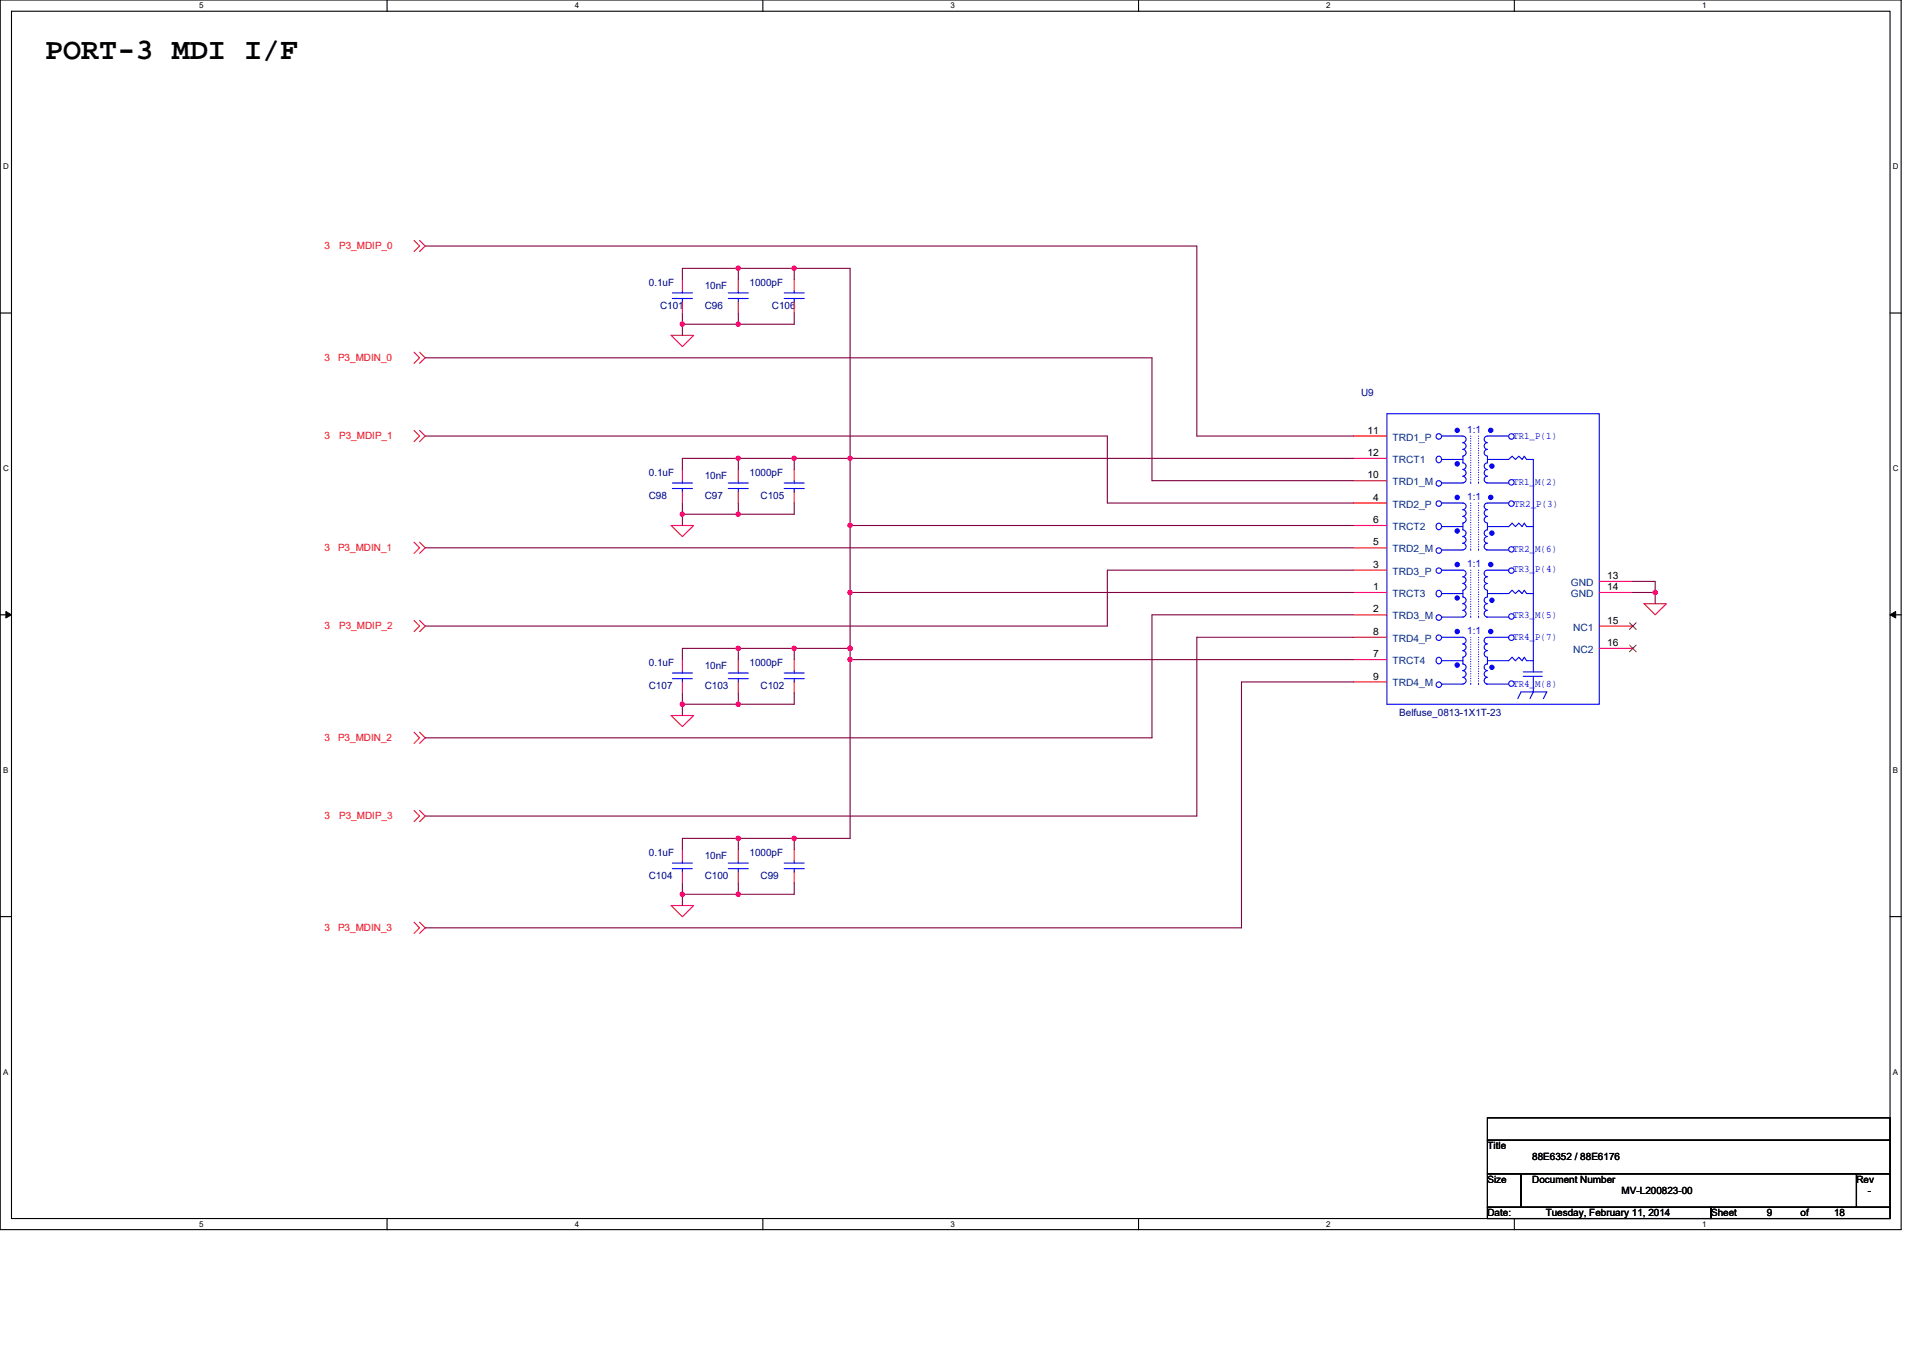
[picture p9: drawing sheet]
<svg xmlns="http://www.w3.org/2000/svg" width="297mm" height="210mm" viewBox="0 0 297 210" stroke-linecap="round" stroke-linejoin="round" font-family="sans-serif">
<path d="M0 0h293.7v190h-293.7zM1.8 1.7h290.1v186.6h-290.1z" fill="none" stroke="#000" stroke-width=".17"/>
<g fill="#fff">
<path d="M30.8 .2h.6v1.4h-.6z"/>
<path d="M30.8 188.5h.6v1.3h-.6z"/>
</g>
<path d="M59.8 0v1.7M59.8 188.3v1.7" fill="none" stroke="#000" stroke-width=".17"/>
<g fill="#fff">
<path d="M88.8 .2h.6v1.4h-.6z"/>
<path d="M88.8 188.5h.6v1.3h-.6z"/>
</g>
<path d="M117.8 0v1.7M117.8 188.3v1.7" fill="none" stroke="#000" stroke-width=".17"/>
<g fill="#fff">
<path d="M146.8 .2h.7v1.4h-.7z"/>
<path d="M146.8 188.5h.7v1.3h-.7z"/>
</g>
<path d="M175.9 0v1.7M175.9 188.3v1.7" fill="none" stroke="#000" stroke-width=".17"/>
<g fill="#fff">
<path d="M204.9 .2h.6v1.4h-.6z"/>
<path d="M204.9 188.5h.6v1.3h-.6z"/>
</g>
<path d="M233.9 0v1.7M233.9 188.3v1.7" fill="none" stroke="#000" stroke-width=".17"/>
<g fill="#fff">
<path d="M262.9 .2h.7v1.4h-.7z"/>
<path d="M262.9 188.5h.7v1.3h-.7z"/>
<path d="M.5 25h.8v1.4h-.8z"/>
<path d="M292.4 25h.8v1.4h-.8z"/>
<path d="M.5 71.7h.8v1.3h-.8z"/>
<path d="M292.4 71.7h.8v1.3h-.8z"/>
</g>
<path d="M0 48.4h1.8M291.9 48.4h1.8" fill="none" stroke="#000" stroke-width=".17"/>
<g fill="#fff">
<path d="M.5 118.3h.8v1.4h-.8z"/>
<path d="M292.4 118.3h.8v1.4h-.8z"/>
</g>
<path d="M0 95h1.8M291.9 95h1.8" fill="none" stroke="#000" stroke-width=".17"/>
<path d="M.9 94.5l.9 .5-.9 .5zM291.9 95l.9-.5v1z" fill="#000" stroke="#000" stroke-width=".15"/>
<g fill="#fff">
<path d="M.5 164.9h.8v1.4h-.8z"/>
<path d="M292.4 164.9h.8v1.4h-.8z"/>
</g>
<path d="M0 141.6h1.8M291.9 141.6h1.8M229.8 172.7h62.1v3.5h-62.1zM229.8 176.2h62.1v5.2h-62.1zM229.8 181.4h5.1v5.1h-5.1zM229.8 186.5h34.5v1.8h-34.5zM234.9 181.4h51.9v5.1h-51.9zM264.3 186.5h27.6v1.8h-27.6zM286.8 181.4h5.1v5.1h-5.1z" fill="none" stroke="#000" stroke-width=".17"/>
<g fill="none" stroke="#f00" stroke-width=".17">
<path d="M64 37.1l.8 .9-.8 .9M64.8 37.1l.9 .9-.9 .9M64 54.4l.8 .9-.8 .8M64.8 54.4l.9 .9-.9 .8M103.7 51.8h3.4l-1.7 1.8zM105.4 43.2v1.7M105.4 46.7v1.7M114 43.2v1.7M114 46.7v1.7M122.7 43.2v1.7M122.7 46.7v1.7M64 66.5l.8 .9-.8 .8"/>
<path d="M64.8 66.5l.9 .9-.9 .8M105.4 72.6v1.7M105.4 76v1.7M114 72.6v1.7M114 76v1.7M122.7 72.6v1.7M122.7 76v1.7M209 67.4h5.2M209 70.8h5.2M209 74.3h5.2M209 77.7h5.2M64 95.9l.8 .8-.8 .9"/>
<path d="M64 83.8l.8 .8-.8 .9M64.8 95.9l.9 .8-.9 .9M64.8 83.8l.9 .8-.9 .9M103.7 81.2h3.4l-1.7 1.7zM209 81.2h5.2M209 84.6h5.2M209 88.1h5.2M209 91.5h5.2M209 95h5.2M209 98.5h5.2M247 91.5h5.2M247 89.8h5.2"/>
<path d="M247 96.7h5.2M254 93.3h3.4l-1.7 1.7zM64 113.1l.8 .9-.8 .9M64.8 113.1l.9 .9-.9 .9M103.7 110.6h3.4l-1.7 1.7zM105.4 101.9v1.7M105.4 105.4v1.7M114 101.9v1.7M114 105.4v1.7M122.7 101.9v1.7M122.7 105.4v1.7M209 101.9h5.2"/>
<path d="M209 105.4h5.2M247 100.2h5.2M64 125.2l.8 .9-.8 .9M64.8 125.2l.9 .9-.9 .9M103.7 139.9h3.4l-1.7 1.7zM105.4 131.3v1.7M105.4 134.7v1.8M114 131.3v1.7M114 134.7v1.8M122.7 131.3v1.7M122.7 134.7v1.8M64 142.5l.8 .9-.8 .8"/>
<path d="M64.8 142.5l.9 .9-.9 .8"/>
</g>
<g fill="none" stroke="#00f" stroke-width=".17">
<path d="M103.9 46.1h3.1M103.9 45.3h3.1M105.4 44.9v.4M105.4 46.1v.6M112.5 46.1h3.1M112.5 45.3h3.1M114 44.9v.4M114 46.1v.6M121.1 46.1h3.1M121.1 45.3h3.1M122.7 44.9v.4M122.7 46.1v.6"/>
<path d="M103.9 75.5h3.1M103.9 74.6h3.1M105.4 74.3v.3M105.4 75.5v.5M112.5 75.5h3.1M112.5 74.6h3.1M114 74.3v.3M114 75.5v.5M121.1 75.5h3.1M121.1 74.6h3.1M122.7 74.3v.3M122.7 75.5v.5"/>
<path d="M214.2 63.9h32.8v44.9h-32.8zM222 70.6a.47 .47 0 0 1 .7 .4 .47 .47 0 0 1-.7 .4 .58 .58 0 0 1 0-.8zM222.7 67.4h3.3M222.7 71h3.3M222.7 74.6h3.3M222.7 77.7h3.3M226 67.4a.51 .51 0 0 1 .5 .5 .51 .51 0 0 1-.5 .5M226 68.4a.51 .51 0 0 1 .5 .5 .51 .51 0 0 1-.5 .5 .52 .52 0 0 1 .5 .5 .52 .52 0 0 1-.5 .6M226 72.6a.51 .51 0 0 1 .5 .5 .51 .51 0 0 1-.5 .5M226 71.5a.51 .51 0 0 1 .5 .5 .51 .51 0 0 1-.5 .5M226 73.6a.51 .51 0 0 1 .5 .5 .51 .51 0 0 1-.5 .5M226 78.8a.51 .51 0 0 1 .5 .5 .51 .51 0 0 1-.5 .5 .52 .52 0 0 1 .5 .5 .52 .52 0 0 1-.5 .5"/>
<path d="M226 77.7a.51 .51 0 0 1 .5 .5 .51 .51 0 0 1-.5 .5M226 70.5v1M229.6 74.6h3.4M229.7 77.7a.51 .51 0 0 0-.4 .5 .51 .51 0 0 0 .4 .5M229.7 67.4a.51 .51 0 0 0-.4 .5 .51 .51 0 0 0 .4 .5M229.7 68.4a.51 .51 0 0 0-.4 .5 .51 .51 0 0 0 .4 .5 .52 .52 0 0 0-.4 .5 .52 .52 0 0 0 .4 .6M229.7 71.5a.51 .51 0 0 0-.4 .5 .51 .51 0 0 0 .4 .5M229.7 72.6a.51 .51 0 0 0-.4 .5 .51 .51 0 0 0 .4 .5M229.7 73.6a.51 .51 0 0 0-.4 .5 .51 .51 0 0 0 .4 .5M229.7 78.8a.52 .52 0 0 0-.4 .5 .52 .52 0 0 0 .4 .5 .51 .51 0 0 0-.4 .5 .51 .51 0 0 0 .4 .5M229.8 67.4h3.2M229.8 71h3.2l.6-.5 .5 .5 .5-.5 .5 .5 .4-.5 .3 .5h1.1v32.8"/>
<path d="M229.8 70.5v1M229.8 77.7h3.2M222 80.9a.47 .47 0 0 1 .7 .4 .47 .47 0 0 1-.7 .5 .58 .58 0 0 1 0-.9zM222 91.3a.47 .47 0 0 1 .7 .4 .47 .47 0 0 1-.7 .5 .58 .58 0 0 1 0-.9zM222.7 81.4h3.3M222.7 85h3.3M222.7 91.7h3.3M222.7 88.1h3.3M222.7 95.4h3.3M222.7 98.5h3.3M226 82.9a.51 .51 0 0 1 .5 .5 .51 .51 0 0 1-.5 .5M226 83.9a.51 .51 0 0 1 .5 .6 .51 .51 0 0 1-.5 .5"/>
<path d="M226 93.3a.51 .51 0 0 1 .5 .5 .51 .51 0 0 1-.5 .5 .52 .52 0 0 1 .5 .5 .52 .52 0 0 1-.5 .5M226 81.9a.51 .51 0 0 1 .5 .5 .51 .51 0 0 1-.5 .5M226 88.1a.52 .52 0 0 1 .5 .5 .52 .52 0 0 1-.5 .5 .51 .51 0 0 1 .5 .5 .51 .51 0 0 1-.5 .5M226 92.2a.51 .51 0 0 1 .5 .6 .51 .51 0 0 1-.5 .5M226 90.2a.51 .51 0 0 1 .5 .5 .51 .51 0 0 1-.5 .5M226 99.5a.51 .51 0 0 1 .5 .5 .51 .51 0 0 1-.5 .5M226 98.5a.51 .51 0 0 1 .5 .5 .51 .51 0 0 1-.5 .5M226 80.8v1.1M226 91.2v1M229.6 85h3.4M229.6 95.4h3.4M229.7 83.9a.51 .51 0 0 0-.4 .6 .51 .51 0 0 0 .4 .5"/>
<path d="M229.7 88.1a.51 .51 0 0 0-.4 .5 .51 .51 0 0 0 .4 .5 .52 .52 0 0 0-.4 .5 .52 .52 0 0 0 .4 .5M229.7 98.5a.51 .51 0 0 0-.4 .5 .51 .51 0 0 0 .4 .5M229.7 82.9a.51 .51 0 0 0-.4 .5 .51 .51 0 0 0 .4 .5M229.7 81.9a.51 .51 0 0 0-.4 .5 .51 .51 0 0 0 .4 .5M229.7 90.2a.51 .51 0 0 0-.4 .5 .51 .51 0 0 0 .4 .5M229.7 93.3a.51 .51 0 0 0-.4 .5 .51 .51 0 0 0 .4 .5 .52 .52 0 0 0-.4 .5 .52 .52 0 0 0 .4 .5M229.7 92.2a.51 .51 0 0 0-.4 .6 .51 .51 0 0 0 .4 .5M229.7 99.5a.51 .51 0 0 0-.4 .5 .51 .51 0 0 0 .4 .5M229.8 80.8v1.1M229.8 91.2v1M229.8 88.1h3.2M229.8 98.5h3.2"/>
<path d="M236.9 81.4h-1.1l-.3-.6-.4 .6-.5-.6-.5 .6-.5-.6-.6 .6h-3.2M236.9 91.7h-1.1l-.3-.5-.4 .5-.5-.5-.5 .5-.5-.5-.6 .5h-3.2M103.9 104.9h3.1M103.9 104h3.1M105.4 103.6v.4M105.4 104.9v.5M112.5 104.9h3.1M112.5 104h3.1M114 103.6v.4M114 104.9v.5M121.1 104.9h3.1M121.1 104h3.1"/>
<path d="M122.7 103.6v.4M122.7 104.9v.5M222 101.6a.47 .47 0 0 1 .7 .5 .47 .47 0 0 1-.7 .4 .58 .58 0 0 1 0-.9zM222.7 102.1h3.3M222.7 105.7h3.3M226 103.6a.51 .51 0 0 1 .5 .5 .51 .51 0 0 1-.5 .5 .52 .52 0 0 1 .5 .6 .52 .52 0 0 1-.5 .5M226 102.6a.51 .51 0 0 1 .5 .5 .51 .51 0 0 1-.5 .5M226 100.5a.5 .5 0 0 1 .5 .5 .5 .5 0 0 1-.5 .5M226 101.6v1M229.6 105.7h3.4M229.7 100.5a.5 .5 0 0 0-.4 .5 .5 .5 0 0 0 .4 .5M229.7 103.6a.51 .51 0 0 0-.4 .5 .51 .51 0 0 0 .4 .5 .52 .52 0 0 0-.4 .6 .52 .52 0 0 0 .4 .5"/>
<path d="M229.7 102.6a.51 .51 0 0 0-.4 .5 .51 .51 0 0 0 .4 .5M229.8 101.6v1M234.4 107.9l.5-1h4l-.5 1M235.3 103.8h2.9M235.3 104.5h2.9M236.9 102.1h-1.1l-.3-.5-.4 .5-.5-.5-.5 .5-.5-.5-.6 .5h-3.2M236.9 104.5v2.4l-.6 1M103.9 134.2h3.1M103.9 133.4h3.1M105.4 133v.4M105.4 134.2v.5M112.5 134.2h3.1"/>
<path d="M112.5 133.4h3.1M114 133v.4M114 134.2v.5M121.1 134.2h3.1M121.1 133.4h3.1M122.7 133v.4M122.7 134.2v.5"/>
<circle cx="222.2" cy="74.7" r=".43"/>
<circle cx="222.2" cy="67.4" r=".43"/>
<circle cx="222.2" cy="77.8" r=".43"/>
<circle cx="233.5" cy="67.4" r=".43"/>
<circle cx="233.5" cy="74.5" r=".43"/>
<circle cx="233.5" cy="77.8" r=".43"/>
<circle cx="222.2" cy="85.1" r=".43"/>
<circle cx="222.2" cy="98.5" r=".43"/>
<circle cx="222.2" cy="95.4" r=".43"/>
<circle cx="222.2" cy="88.2" r=".42"/>
<circle cx="233.5" cy="98.5" r=".43"/>
<circle cx="233.5" cy="95.2" r=".43"/>
<circle cx="233.5" cy="88.2" r=".42"/>
<circle cx="233.5" cy="84.9" r=".42"/>
<circle cx="222.2" cy="105.8" r=".43"/>
<circle cx="233.5" cy="105.6" r=".43"/>
</g>
<g fill="#00f" stroke="#00f" stroke-width=".17">
<circle cx="225.1" cy="66.5" r=".33"/>
<circle cx="225.1" cy="71.7" r=".34"/>
<circle cx="230.3" cy="66.5" r=".33"/>
<circle cx="230.4" cy="72" r=".33"/>
<circle cx="225.1" cy="82" r=".34"/>
<circle cx="230.3" cy="76.9" r=".34"/>
<circle cx="230.4" cy="82.4" r=".34"/>
<circle cx="225.1" cy="76.9" r=".34"/>
<circle cx="225.1" cy="92.4" r=".33"/>
<circle cx="230.3" cy="87.2" r=".34"/>
<circle cx="230.4" cy="92.7" r=".34"/>
<circle cx="225.1" cy="87.2" r=".34"/>
<circle cx="225.1" cy="102.8" r=".34"/>
<circle cx="230.3" cy="97.6" r=".34"/>
<circle cx="230.4" cy="103.1" r=".33"/>
<circle cx="225.1" cy="97.6" r=".34"/>
</g>
<g fill="none" stroke="#00f" stroke-width=".17" stroke-dasharray="0 .3">
<path d="M227.2 67.4v7.2M227.2 74.6h.1M227.2 77.7v7.3M228.4 67.4v7.2M228.4 74.6h.1M228.4 77.7v7.3M227.2 85h.1M227.2 88.1v7.3M227.2 95.4h.1M227.2 98.5v7.2M228.4 85h.1M228.4 88.1v7.3"/>
<path d="M228.4 95.4h.1M228.4 98.5v7.2M227.2 105.7h.1M228.4 105.7h.1"/>
</g>
<path d="M251.7 96.2l1 1.1M251.7 99.7l1 1M252.7 96.2l-1 1.1M252.7 99.7l-1 1" fill="none" stroke="#804000" stroke-width=".15"/>
<g fill="none" stroke="#800040" stroke-width=".17">
<path d="M65.7 38h119.2v29.4h24.1M65.7 55.3h112.2v19h31.1M105.4 50.1h8.6M105.4 48.4v1.7M105.4 50.1v1.7M114 41.5h-8.6v1.7M114 41.5v1.7M114 48.4v1.7M114 41.5h8.7M122.7 41.5v1.7M122.7 48.4v1.7h-8.7M122.7 41.5h8.6v29.3"/>
<path d="M65.7 67.4h105.3v10.3h38M105.4 77.7v1.8M105.4 72.6v-1.8h8.6v1.8M105.4 79.5v1.7M105.4 79.5h8.6M114 77.7v1.8M114 70.8h8.7M122.7 70.8v1.8M122.7 77.7v1.8h-8.7M122.7 70.8h8.6M131.3 70.8h77.7M131.3 70.8v10.4h77.7"/>
<path d="M65.7 84.6h143.3M131.3 91.5v8.7M131.3 81.2v10.3M131.3 91.5h77.7M209 95h-31.1v19h-112.2M209 98.5h-24.1v27.6h-119.2M209 88.1h-38v8.6h-105.3M252.2 91.5h3.5M252.2 89.8h3.5v1.7M255.7 91.5v1.8M105.4 108.8h8.6M105.4 107.1v1.7"/>
<path d="M105.4 108.8v1.8M114 100.2h-8.6v1.7M114 100.2v1.7M114 107.1v1.7M114 100.2h8.7M122.7 100.2v1.7M122.7 107.1v1.7h-8.7M122.7 100.2h8.6M131.3 100.2v1.7M131.3 101.9h77.7M131.3 101.9v27.6h-8.6M209 105.4h-17.2v38h-126.1"/>
<path d="M105.4 138.2v1.7M105.4 136.5v1.7M105.4 138.2h8.6M114 129.5h-8.6v1.8M114 129.5v1.8M114 136.5v1.7M114 129.5h8.7v1.8M122.7 136.5v1.7h-8.7"/>
</g>
<g fill="#f0f" stroke="#f0f" stroke-width=".17">
<circle cx="131.3" cy="70.8" r=".33"/>
<circle cx="131.3" cy="91.5" r=".34"/>
<circle cx="131.3" cy="81.2" r=".34"/>
<circle cx="131.3" cy="101.9" r=".34"/>
<circle cx="131.3" cy="100.2" r=".34"/>
<circle cx="122.7" cy="70.8" r=".33"/>
<circle cx="122.7" cy="100.2" r=".34"/>
<circle cx="114" cy="41.4" r=".34"/>
<circle cx="122.7" cy="129.5" r=".34"/>
<circle cx="114" cy="70.8" r=".33"/>
<circle cx="114" cy="100.2" r=".34"/>
<circle cx="114" cy="129.5" r=".34"/>
<circle cx="114" cy="50.1" r=".34"/>
<circle cx="114" cy="79.4" r=".33"/>
<circle cx="105.4" cy="79.4" r=".33"/>
<circle cx="114" cy="108.8" r=".34"/>
<circle cx="114" cy="138.2" r=".34"/>
<circle cx="105.4" cy="138.2" r=".34"/>
<circle cx="122.7" cy="41.4" r=".34"/>
<circle cx="105.4" cy="108.8" r=".34"/>
<circle cx="105.4" cy="50.1" r=".34"/>
<circle cx="255.7" cy="91.5" r=".34"/>
</g>
<text font-size="4.7" x="7" y="9.1">PORT-3 MDI I/F</text>
<g font-size="1.5" fill="#f00">
<text x="50.1" y="38.5">3</text>
<text x="52.4" y="38.5">P3_MDIP_0</text>
<text x="50.1" y="55.8">3</text>
<text x="52.2" y="55.8">P3_MDIN_0</text>
<text x="50.1" y="67.9">3</text>
<text x="52.4" y="67.9">P3_MDIP_1</text>
<text x="50.1" y="85.2">3</text>
<text x="52.2" y="85.2">P3_MDIN_1</text>
<text x="50.1" y="97.3">3</text>
<text x="52.4" y="97.3">P3_MDIP_2</text>
<text x="50.1" y="114.5">3</text>
<text x="52.2" y="114.5">P3_MDIN_2</text>
<text x="50.1" y="126.6">3</text>
<text x="52.4" y="126.6">P3_MDIP_3</text>
<text x="50.1" y="143.9">3</text>
<text x="52.2" y="143.9">P3_MDIN_3</text>
</g>
<g font-size="1.5" fill="#000080">
<text x="100.2" y="44.2">0.1uF</text>
<text x="102" y="47.7">C101</text>
<text x="108.9" y="47.7">C96</text>
<text x="108.9" y="44.6">10nF</text>
<text x="115.8" y="44.2">1000pF</text>
<text x="119.2" y="47.7">C106</text>
<text x="210.2" y="61.2">U9</text>
<text x="100.2" y="77">C98</text>
<text x="100.2" y="73.6">0.1uF</text>
<text x="108.9" y="77">C97</text>
<text x="108.9" y="74">10nF</text>
<text x="115.8" y="73.6">1000pF</text>
<text x="117.5" y="77">C105</text>
<text x="100.2" y="106.4">C107</text>
<text x="100.2" y="103">0.1uF</text>
<text x="108.9" y="106.4">C103</text>
<text x="108.9" y="103.3">10nF</text>
<text x="115.8" y="103">1000pF</text>
<text x="117.5" y="106.4">C102</text>
<text x="216.1" y="110.6">Belfuse_0813-1X1T-23</text>
<text x="100.2" y="135.8">C104</text>
<text x="100.2" y="132.3">0.1uF</text>
<text x="108.9" y="135.8">C100</text>
<text x="108.9" y="132.7">10nF</text>
<text x="115.8" y="132.3">1000pF</text>
<text x="117.5" y="135.8">C99</text>
</g>
<g font-size="1.5">
<text x="211.2" y="67">11</text>
<text x="211.2" y="70.5">12</text>
<text x="211.2" y="73.9">10</text>
<text x="212.1" y="77.4">4</text>
<text x="212.1" y="80.8">6</text>
<text x="212.1" y="84.3">5</text>
<text x="212.1" y="87.7">3</text>
<text x="248.2" y="89.5">13</text>
<text x="212.1" y="91.2">1</text>
<text x="212.1" y="94.6">2</text>
<text x="248.2" y="91.2">14</text>
<text x="212.1" y="98.1">8</text>
<text x="212.1" y="101.6">7</text>
<text x="248.2" y="96.4">15</text>
<text x="248.2" y="99.8">16</text>
<text x="212.1" y="105">9</text>
<text x="229.8" y="177.6">Title</text>
<text x="236.7" y="179.3">88E6352 / 88E6176</text>
<text x="229.8" y="182.8">Size</text>
<text x="236.7" y="182.8">Document Number</text>
<text x="250.5" y="184.5">MV-L200823-00</text>
<text x="286.8" y="182.8">Rev</text>
<text x="288.5" y="184.5">-</text>
<text x="229.8" y="187.9">Date:</text>
<text x="238.8" y="187.9">Tuesday, February 11, 2014</text>
<text x="264.3" y="187.9">Sheet</text>
<text x="272.9" y="187.9">9</text>
<text x="278.1" y="187.9">of</text>
<text x="283.3" y="187.9">18</text>
</g>
<g font-size="1.5" fill="#004080">
<text x="215.1" y="68.1">TRD1_P</text>
<text x="215.1" y="71.5">TRCT1</text>
<text x="215.1" y="75">TRD1_M</text>
<text x="215.1" y="78.4">TRD2_P</text>
<text x="215.1" y="81.9">TRCT2</text>
<text x="215.1" y="85.3">TRD2_M</text>
<text x="215.1" y="88.8">TRD3_P</text>
<text x="215.1" y="92.2">TRCT3</text>
<text x="215.1" y="95.7">TRD3_M</text>
<text x="242.7" y="92.2">GND</text>
<text x="242.7" y="90.5">GND</text>
<text x="215.1" y="99.2">TRD4_P</text>
<text x="243" y="97.4">NC1</text>
<text x="243" y="100.9">NC2</text>
<text x="215.1" y="102.6">TRCT4</text>
<text x="215.1" y="106.1">TRD4_M</text>
</g>
<g font-size="1.5" fill="#00f">
<text x="226.6" y="66.9">1:1</text>
<text x="233.7" y="67.9">TR1_P(1)</text>
<text x="226.6" y="77.2">1:1</text>
<text x="233.7" y="75">TR1_M(2)</text>
<text x="233.9" y="78.3">TR2_P(3)</text>
<text x="226.6" y="87.6">1:1</text>
<text x="233.7" y="85.3">TR2_M(6)</text>
<text x="233.7" y="88.5">TR3_P(4)</text>
<text x="233.7" y="95.5">TR3_M(5)</text>
<text x="226.6" y="98">1:1</text>
<text x="233.7" y="98.8">TR4_P(7)</text>
<text x="233.7" y="106.1">TR4_M(8)</text>
</g>
<g font-size="1.2">
<text x="30.8" y="1.3">5</text>
<text x="88.8" y="1.3">4</text>
<text x="146.8" y="1.3">3</text>
<text x="204.9" y="1.3">2</text>
<text x="262.9" y="1.3">1</text>
<text x=".5" y="26.1">D</text>
<text x="292.4" y="26.1">D</text>
<text x=".5" y="72.8">C</text>
<text x="292.4" y="72.8">C</text>
<text x=".5" y="119.4">B</text>
<text x="292.4" y="119.4">B</text>
<text x=".5" y="166">A</text>
<text x="292.4" y="166">A</text>
<text x="30.8" y="189.6">5</text>
<text x="88.8" y="189.6">4</text>
<text x="146.8" y="189.6">3</text>
<text x="204.9" y="189.6">2</text>
<text x="262.9" y="189.6">1</text>
</g>
</svg>
